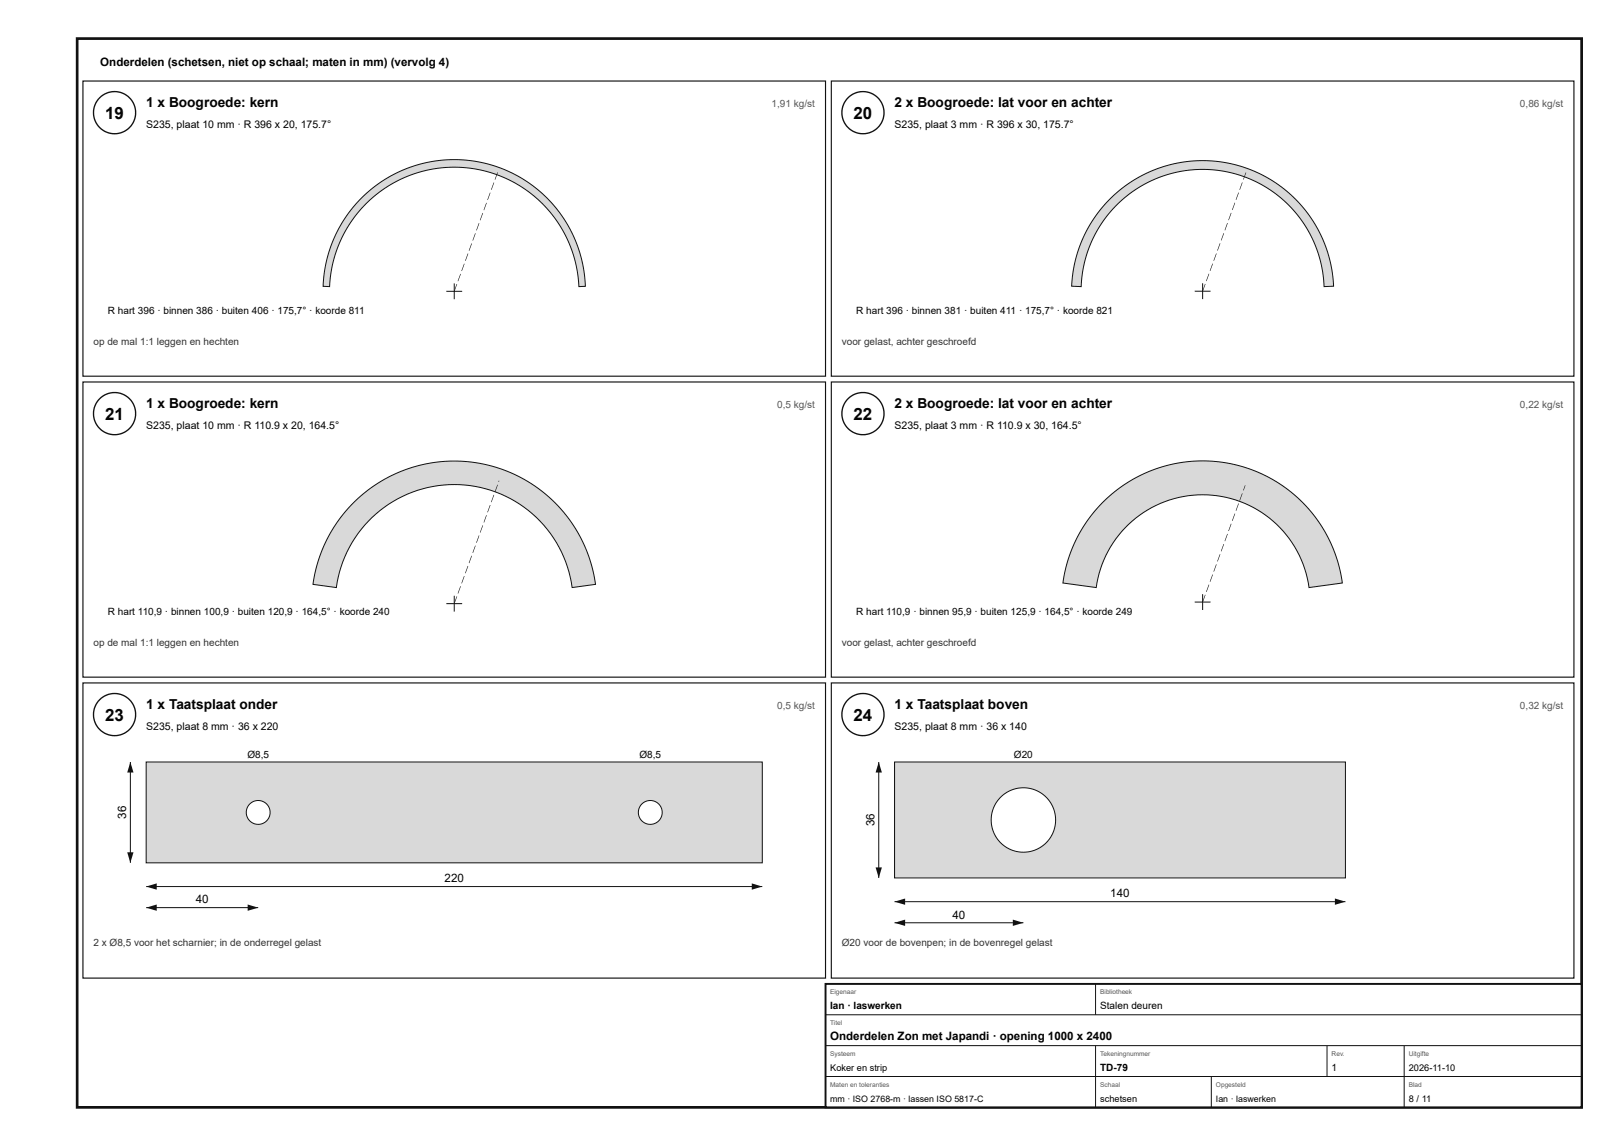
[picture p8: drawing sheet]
<svg xmlns="http://www.w3.org/2000/svg" width="420mm" height="297mm" viewBox="0 0 420 297" stroke-linecap="round" stroke-linejoin="round" font-family="sans-serif">
<path d="M20 10h390v277h-390z" fill="none" stroke="#111" stroke-width=".7" stroke-linecap="butt"/>
<path d="M21.5 21h192.5v76.5h-192.5z" fill="none" stroke="#111" stroke-width=".3"/>
<circle cx="29.7" cy="29.2" r="5.5" fill="#fff"/>
<circle cx="29.7" cy="29.2" r="5.5" fill="none" stroke="#111" stroke-width=".35"/>
<path d="M93.8 51.2l3.7-3.2 4.2-2.6 4.4-2 4.8-1.3 4.8-.7 4.9 .1 4.8 .7 4.7 1.5 4.4 2.1 4.1 2.7 3.6 3.3 3.2 3.7 2.5 4.2 2 4.5 1.2 4.7 .6 5.3-1.6 .1-.4-3.9-.8-3.3-1.2-3.7-1.5-3.1-3-4.6-3.6-3.9-2.4-2-2.6-1.7-5.2-2.6-5.5-1.6-3.1-.4-3.1-.2-3 .2-3.1 .4-5.5 1.6-2.9 1.3-2.7 1.5-4.6 3.5-3.6 3.9-3 4.6-1.5 3.1-1.2 3.7-.8 3.7-.4 3.5-1.6-.1 .2-3.2 .6-3.3 .9-3.1 1-2.7 1.4-2.9 1.8-2.8 1.9-2.6z" fill="#d7dadc"/>
<path d="M93.8 51.2l3.7-3.2 4.2-2.6 4.4-2 4.8-1.3 4.8-.7 4.9 .1 4.8 .7 4.7 1.5 4.4 2.1 4.1 2.7 3.6 3.3 3.2 3.7 2.5 4.2 2 4.5 1.2 4.7 .6 5.3-1.6 .1-.4-3.9-.8-3.3-1.2-3.7-1.5-3.1-3-4.6-3.6-3.9-2.4-2-2.6-1.7-5.2-2.6-5.5-1.6-3.1-.4-3.1-.2-3 .2-3.1 .4-5.5 1.6-2.9 1.3-2.7 1.5-4.6 3.5-3.6 3.9-3 4.6-1.5 3.1-1.2 3.7-.8 3.7-.4 3.5-1.6-.1 .2-3.2 .6-3.3 .9-3.1 1-2.7 1.4-2.9 1.8-2.8 1.9-2.6zM115.7 75.5h4.1M117.7 73.4v4.1" fill="none" stroke="#111" stroke-width=".26"/>
<path d="M118.4 73.6h.1l-.7 1.9h-.1zM119.3 71h.2l-.7 1.9-.2-.1zM120.3 68.3l.1 .1-.7 1.9-.1-.1zM121.2 65.7l.2 .1-.7 1.8h-.1zM122.2 63.1h.1l-.6 1.9h-.2zM123.2 60.4l.1 .1-.7 1.9-.1-.1zM124.1 57.8l.2 .1-.7 1.8h-.2zM125.1 55.2h.1l-.7 1.9h-.1zM126 52.6h.2l-.7 1.9-.1-.1zM127 49.9l.1 .1-.6 1.9-.2-.1zM128 47.3h.1l-.7 1.9h-.1zM128.9 44.7h.2l-.7 1.9-.2-.1z" fill="#111"/>
<path d="M215.5 21h192.5v76.5h-192.5z" fill="none" stroke="#111" stroke-width=".3"/>
<circle cx="223.7" cy="29.2" r="5.5" fill="#fff"/>
<circle cx="223.7" cy="29.2" r="5.5" fill="none" stroke="#111" stroke-width=".35"/>
<path d="M287.7 51.6l3.6-3.1 4.1-2.7 4.4-2 4.7-1.4 4.8-.7h4.9l5.2 .8 4.6 1.4 4.4 2.1 4.1 2.7 3.6 3.2 3.4 4.1 2.5 4.2 1.9 4.4 1.2 4.7 .6 4.9-2.5 .1-.3-3.4-.6-3-.9-3.2-1.2-2.8-1.6-3-1.7-2.5-2-2.3-2.1-2.1-4.5-3.4-2.7-1.5-2.8-1.2-5.4-1.5-5.7-.5-3 .1-3 .5-5.4 1.6-5.1 2.5-4.5 3.4-2.4 2.4-1.9 2.3-1.9 2.8-1.4 2.7-1.2 3.2-.8 2.9-.6 3-.2 3-2.5-.1 .3-3.3 .6-3.1 .8-2.8 1.1-3 1.3-2.6 1.6-2.7 2-2.6z" fill="#d7dadc"/>
<path d="M287.7 51.6l3.6-3.1 4.1-2.7 4.4-2 4.7-1.4 4.8-.7h4.9l5.2 .8 4.6 1.4 4.4 2.1 4.1 2.7 3.6 3.2 3.4 4.1 2.5 4.2 1.9 4.4 1.2 4.7 .6 4.9-2.5 .1-.3-3.4-.6-3-.9-3.2-1.2-2.8-1.6-3-1.7-2.5-2-2.3-2.1-2.1-4.5-3.4-2.7-1.5-2.8-1.2-5.4-1.5-5.7-.5-3 .1-3 .5-5.4 1.6-5.1 2.5-4.5 3.4-2.4 2.4-1.9 2.3-1.9 2.8-1.4 2.7-1.2 3.2-.8 2.9-.6 3-.2 3-2.5-.1 .3-3.3 .6-3.1 .8-2.8 1.1-3 1.3-2.6 1.6-2.7 2-2.6zM309.7 75.5h4.1M311.7 73.4v4.1" fill="none" stroke="#111" stroke-width=".26"/>
<path d="M312.4 73.6h.1l-.7 1.9-.1-.1zM313.3 70.9l.2 .1-.7 1.9-.2-.1zM314.3 68.3l.1 .1-.7 1.8h-.1zM315.2 65.7h.2l-.7 1.9h-.1zM316.2 63l.1 .1-.6 1.9-.2-.1zM317.2 60.4l.1 .1-.7 1.8h-.1zM318.1 57.8h.2l-.7 1.9h-.2zM319.1 55.2h.1l-.7 1.9-.1-.1zM320 52.5l.2 .1-.7 1.9-.1-.1zM321 49.9h.1l-.6 1.9h-.2zM322 47.3h.1l-.7 1.9-.1-.1zM322.9 44.7h.1l-.6 1.9-.2-.1z" fill="#111"/>
<path d="M21.5 99h192.5v76.5h-192.5z" fill="none" stroke="#111" stroke-width=".3"/>
<circle cx="29.7" cy="107.2" r="5.5" fill="#fff"/>
<circle cx="29.7" cy="107.2" r="5.5" fill="none" stroke="#111" stroke-width=".35"/>
<path d="M91.6 130.3l4.1-3.5 4.2-2.7 4.9-2.3 5.1-1.5 5-.7h5.3l5.4 .7 5.1 1.5 2.7 1.2 2.9 1.5 2.8 1.8 2.6 2 2.2 2 2.2 2.4 2 2.7 1.6 2.4 1.5 3 1.4 3.4 1.1 3.6 .7 3.6-6.1 .9-.1-.6a30.8 30.8 0 0 0-30.7-26.1 30.8 30.8 0 0 0-30.3 26.7l-6.1-.9 .4-2.4 1.5-5.2 2.2-4.9 2.9-4.5z" fill="#d7dadc"/>
<path d="M91.6 130.3l4.1-3.5 4.2-2.7 4.9-2.3 5.1-1.5 5-.7h5.3l5.4 .7 5.1 1.5 2.7 1.2 2.9 1.5 2.8 1.8 2.6 2 2.2 2 2.2 2.4 2 2.7 1.6 2.4 1.5 3 1.4 3.4 1.1 3.6 .7 3.6-6.1 .9-.1-.6a30.8 30.8 0 0 0-30.7-26.1 30.8 30.8 0 0 0-30.3 26.7l-6.1-.9 .4-2.4 1.5-5.2 2.2-4.9 2.9-4.5zM115.7 156.4h4.1M117.7 154.4v4.1" fill="none" stroke="#111" stroke-width=".26"/>
<path d="M118.4 154.5l.1 .1-.7 1.9-.1-.1zM119.3 151.9l.2 .1-.7 1.8h-.2zM120.3 149.3h.1l-.7 1.9h-.1zM121.2 146.7h.2l-.7 1.9-.1-.1zM122.2 144l.1 .1-.6 1.9-.2-.1zM123.2 141.4h.1l-.7 1.9h-.1zM124.1 138.8h.2l-.7 1.9-.2-.1zM125.1 136.1l.1 .1-.7 1.9-.1-.1zM126 133.5l.2 .1-.7 1.8h-.1zM127 130.9h.1l-.6 1.9h-.2zM128 128.2l.1 .1-.7 1.9-.1-.1zM128.9 125.6l.2 .1-.7 1.8h-.2zM129.3 124.6h.1l-.1 .3h-.1z" fill="#111"/>
<path d="M215.5 99h192.5v76.5h-192.5z" fill="none" stroke="#111" stroke-width=".3"/>
<circle cx="223.7" cy="107.2" r="5.5" fill="#fff"/>
<circle cx="223.7" cy="107.2" r="5.5" fill="none" stroke="#111" stroke-width=".35"/>
<path d="M285.9 130.2l4-3.5 4.5-2.9 4.9-2.2 5.1-1.4 5.3-.7 5.3 .1 5.3 .9 5.1 1.6 3.3 1.5 2.8 1.7 2.7 1.9 2.8 2.4 2.3 2.4 2 2.5 2 3.1 1.6 2.9 1.9 5 1.2 5.6-8.7 1.2v-.5a27.8 27.8 0 0 0-27.8-23.6 27.8 27.8 0 0 0-27.3 24.1l-8.7-1.2 1.4-6 2.1-5.3 2.9-4.9z" fill="#d7dadc"/>
<path d="M285.9 130.2l4-3.5 4.5-2.9 4.9-2.2 5.1-1.4 5.3-.7 5.3 .1 5.3 .9 5.1 1.6 3.3 1.5 2.8 1.7 2.7 1.9 2.8 2.4 2.3 2.4 2 2.5 2 3.1 1.6 2.9 1.9 5 1.2 5.6-8.7 1.2v-.5a27.8 27.8 0 0 0-27.8-23.6 27.8 27.8 0 0 0-27.3 24.1l-8.7-1.2 1.4-6 2.1-5.3 2.9-4.9zM309.7 156h4.1M311.7 154v4.1" fill="none" stroke="#111" stroke-width=".26"/>
<path d="M312.4 154.1l.1 .1-.7 1.9-.1-.1zM313.3 151.5l.2 .1-.7 1.8h-.2zM314.3 148.9h.1l-.7 1.9h-.1zM315.2 146.2l.2 .1-.7 1.9-.1-.1zM316.2 143.6l.1 .1-.6 1.8h-.2zM317.2 141h.1l-.7 1.9h-.1zM318.1 138.4h.2l-.7 1.9-.2-.1zM319.1 135.7l.1 .1-.7 1.9-.1-.1zM320 133.1h.2l-.7 1.9h-.1zM321 130.5h.1l-.6 1.9-.2-.1zM322 127.8l.1 .1-.7 1.9-.1-.1zM322.7 125.8h.2l-.5 1.3h-.2z" fill="#111"/>
<path d="M21.5 177h192.5v76.5h-192.5z" fill="none" stroke="#111" stroke-width=".3"/>
<circle cx="29.7" cy="185.2" r="5.5" fill="#fff"/>
<circle cx="29.7" cy="185.2" r="5.5" fill="none" stroke="#111" stroke-width=".35"/>
<path d="M37.9 197.5h159.7v26.1h-159.7z" fill="#d7dadc"/>
<path d="M37.9 197.5h159.7v26.1h-159.7z" fill="none" stroke="#111" stroke-width=".26"/>
<circle cx="66.9" cy="210.6" r="3.1" fill="#fff"/>
<circle cx="66.9" cy="210.6" r="3.1" fill="none" stroke="#111" stroke-width=".26"/>
<circle cx="168.6" cy="210.6" r="3.1" fill="#fff"/>
<g fill="none" stroke="#111" stroke-width=".26">
<path d="M37.9 229.8h159.7"/>
<circle cx="168.6" cy="210.6" r="3.1"/>
</g>
<g fill="#111">
<path d="M37.9 229.8l2.7-.9v1.7z"/>
<path d="M194.9 228.9l2.7 .9-2.7 .8z"/>
</g>
<path d="M33.8 197.5v26.1" fill="none" stroke="#111" stroke-width=".26"/>
<g fill="#111">
<path d="M33.8 197.5l.8 2.7h-1.6z"/>
<path d="M33 220.9h1.6l-.8 2.7z"/>
</g>
<path d="M37.9 235.2h29" fill="none" stroke="#111" stroke-width=".26"/>
<g fill="#111">
<path d="M37.9 235.2l2.7-.8v1.7z"/>
<path d="M64.2 234.4l2.7 .8-2.7 .9z"/>
</g>
<path d="M215.5 177h192.5v76.5h-192.5z" fill="none" stroke="#111" stroke-width=".3"/>
<circle cx="223.7" cy="185.2" r="5.5" fill="#fff"/>
<circle cx="223.7" cy="185.2" r="5.5" fill="none" stroke="#111" stroke-width=".35"/>
<path d="M231.9 197.5h116.9v30h-116.9z" fill="#d7dadc"/>
<path d="M231.9 197.5h116.9v30h-116.9z" fill="none" stroke="#111" stroke-width=".26"/>
<circle cx="265.3" cy="212.5" r="8.3" fill="#fff"/>
<g fill="none" stroke="#111" stroke-width=".26">
<path d="M231.9 233.7h116.9"/>
<circle cx="265.3" cy="212.5" r="8.3"/>
</g>
<g fill="#111">
<path d="M231.9 233.7l2.7-.8v1.6z"/>
<path d="M346 232.9l2.8 .8-2.8 .8z"/>
</g>
<path d="M227.8 197.5v30" fill="none" stroke="#111" stroke-width=".26"/>
<g fill="#111">
<path d="M227.8 197.5l.8 2.7h-1.6z"/>
<path d="M227 224.8h1.6l-.8 2.7z"/>
</g>
<path d="M231.9 239.2h33.4" fill="none" stroke="#111" stroke-width=".26"/>
<g fill="#111">
<path d="M231.9 239.2l2.7-.9v1.7z"/>
<path d="M262.5 238.3l2.8 .9-2.8 .8z"/>
</g>
<path d="M214 255h196v32h-196z" fill="#fff"/>
<path d="M214 255h196v32h-196z" fill="none" stroke="#111" stroke-width=".5"/>
<path d="M284 255v8M214 263h196M214 271h196M214 279h196M284 271v16M314 279v8M344 271v8M364 271v16" fill="none" stroke="#111" stroke-width=".26"/>
<g font-size="4.4">
<text x="27.3" y="30.8">19</text>
<text x="221.3" y="30.8">20</text>
<text x="27.3" y="108.8">21</text>
<text x="221.3" y="108.8">22</text>
<text x="27.3" y="186.8">23</text>
<text x="221.3" y="186.8">24</text>
</g>
<g font-size="3.6">
<text x="37.9" y="27.8">1 x Boogroede: kern</text>
<text x="231.9" y="27.8">2 x Boogroede: lat voor en achter</text>
<text x="37.9" y="105.8">1 x Boogroede: kern</text>
<text x="231.9" y="105.8">2 x Boogroede: lat voor en achter</text>
<text x="37.9" y="183.8">1 x Taatsplaat onder</text>
<text x="231.9" y="183.8">1 x Taatsplaat boven</text>
</g>
<g font-size="3">
<text x="26" y="17">Onderdelen (schetsen, niet op schaal; maten in mm) (vervolg 4)</text>
<text x="32.7" y="212.2" transform="rotate(-90 32.7 212.2)">36</text>
<text x="226.7" y="214.2" transform="rotate(-90 226.7 214.2)">36</text>
<text x="115.2" y="228.7">220</text>
<text x="287.8" y="232.6">140</text>
<text x="50.7" y="234.1">40</text>
<text x="246.9" y="238.1">40</text>
<text x="215.2" y="269.6">Onderdelen Zon met Japandi · opening 1000 x 2400</text>
</g>
<g font-size="2.7">
<text x="37.9" y="33.3">S235, plaat 10 mm · R 396 x 20, 175.7°</text>
<text x="231.9" y="33.3">S235, plaat 3 mm · R 396 x 30, 175.7°</text>
<text x="37.9" y="111.3">S235, plaat 10 mm · R 110.9 x 20, 164.5°</text>
<text x="231.9" y="111.3">S235, plaat 3 mm · R 110.9 x 30, 164.5°</text>
<text x="37.9" y="189.3">S235, plaat 8 mm · 36 x 220</text>
<text x="231.9" y="189.3">S235, plaat 8 mm · 36 x 140</text>
</g>
<g font-size="2.6" fill="#555">
<text x="200" y="27.8">1,91 kg/st</text>
<text x="394" y="27.8">0,86 kg/st</text>
<text x="201.5" y="105.8">0,5 kg/st</text>
<text x="394" y="105.8">0,22 kg/st</text>
<text x="201.5" y="183.8">0,5 kg/st</text>
<text x="394" y="183.8">0,32 kg/st</text>
</g>
<g font-size="2.6">
<text x="28" y="81.5">R hart 396 · binnen 386 · buiten 406 · 175,7° · koorde 811</text>
<text x="222" y="81.5">R hart 396 · binnen 381 · buiten 411 · 175,7° · koorde 821</text>
<text x="28" y="159.5">R hart 110,9 · binnen 100,9 · buiten 120,9 · 164,5° · koorde 240</text>
<text x="222" y="159.5">R hart 110,9 · binnen 95,9 · buiten 125,9 · 164,5° · koorde 249</text>
<text x="64.1" y="196.4">Ø8,5</text>
<text x="165.8" y="196.4">Ø8,5</text>
<text x="262.8" y="196.4">Ø20</text>
<text x="215.2" y="261.6">Ian · laswerken</text>
<text x="285.2" y="261.6">Stalen deuren</text>
<text x="285.2" y="277.6">TD-79</text>
<text x="345.2" y="277.6">1</text>
</g>
<g font-size="2.6" fill="#333">
<text x="24.2" y="89.3">op de mal 1:1 leggen en hechten</text>
<text x="218.2" y="89.3">voor gelast, achter geschroefd</text>
<text x="24.2" y="167.3">op de mal 1:1 leggen en hechten</text>
<text x="218.2" y="167.3">voor gelast, achter geschroefd</text>
<text x="24.2" y="245.3">2 x Ø8,5 voor het scharnier; in de onderregel gelast</text>
<text x="218.2" y="245.3">Ø20 voor de bovenpen; in de bovenregel gelast</text>
</g>
<g font-size="2.4">
<text x="215.2" y="277.6">Koker en strip</text>
<text x="365.2" y="277.6">2026-11-10</text>
<text x="285.2" y="285.6">schetsen</text>
<text x="365.2" y="285.6">8 / 11</text>
</g>
<g font-size="2.3">
<text x="215.2" y="285.6">mm · ISO 2768-m · lassen ISO 5817-C</text>
<text x="315.2" y="285.6">Ian · laswerken</text>
</g>
<g font-size="1.7" fill="#555">
<text x="215.2" y="257.6">Eigenaar</text>
<text x="285.2" y="257.6">Bibliotheek</text>
<text x="215.2" y="265.6">Titel</text>
<text x="215.2" y="273.6">Systeem</text>
<text x="285.2" y="273.6">Tekeningnummer</text>
<text x="345.2" y="273.6">Rev.</text>
<text x="365.2" y="273.6">Uitgifte</text>
<text x="215.2" y="281.6">Maten en toleranties</text>
<text x="285.2" y="281.6">Schaal</text>
<text x="315.2" y="281.6">Opgesteld</text>
<text x="365.2" y="281.6">Blad</text>
</g>
</svg>
